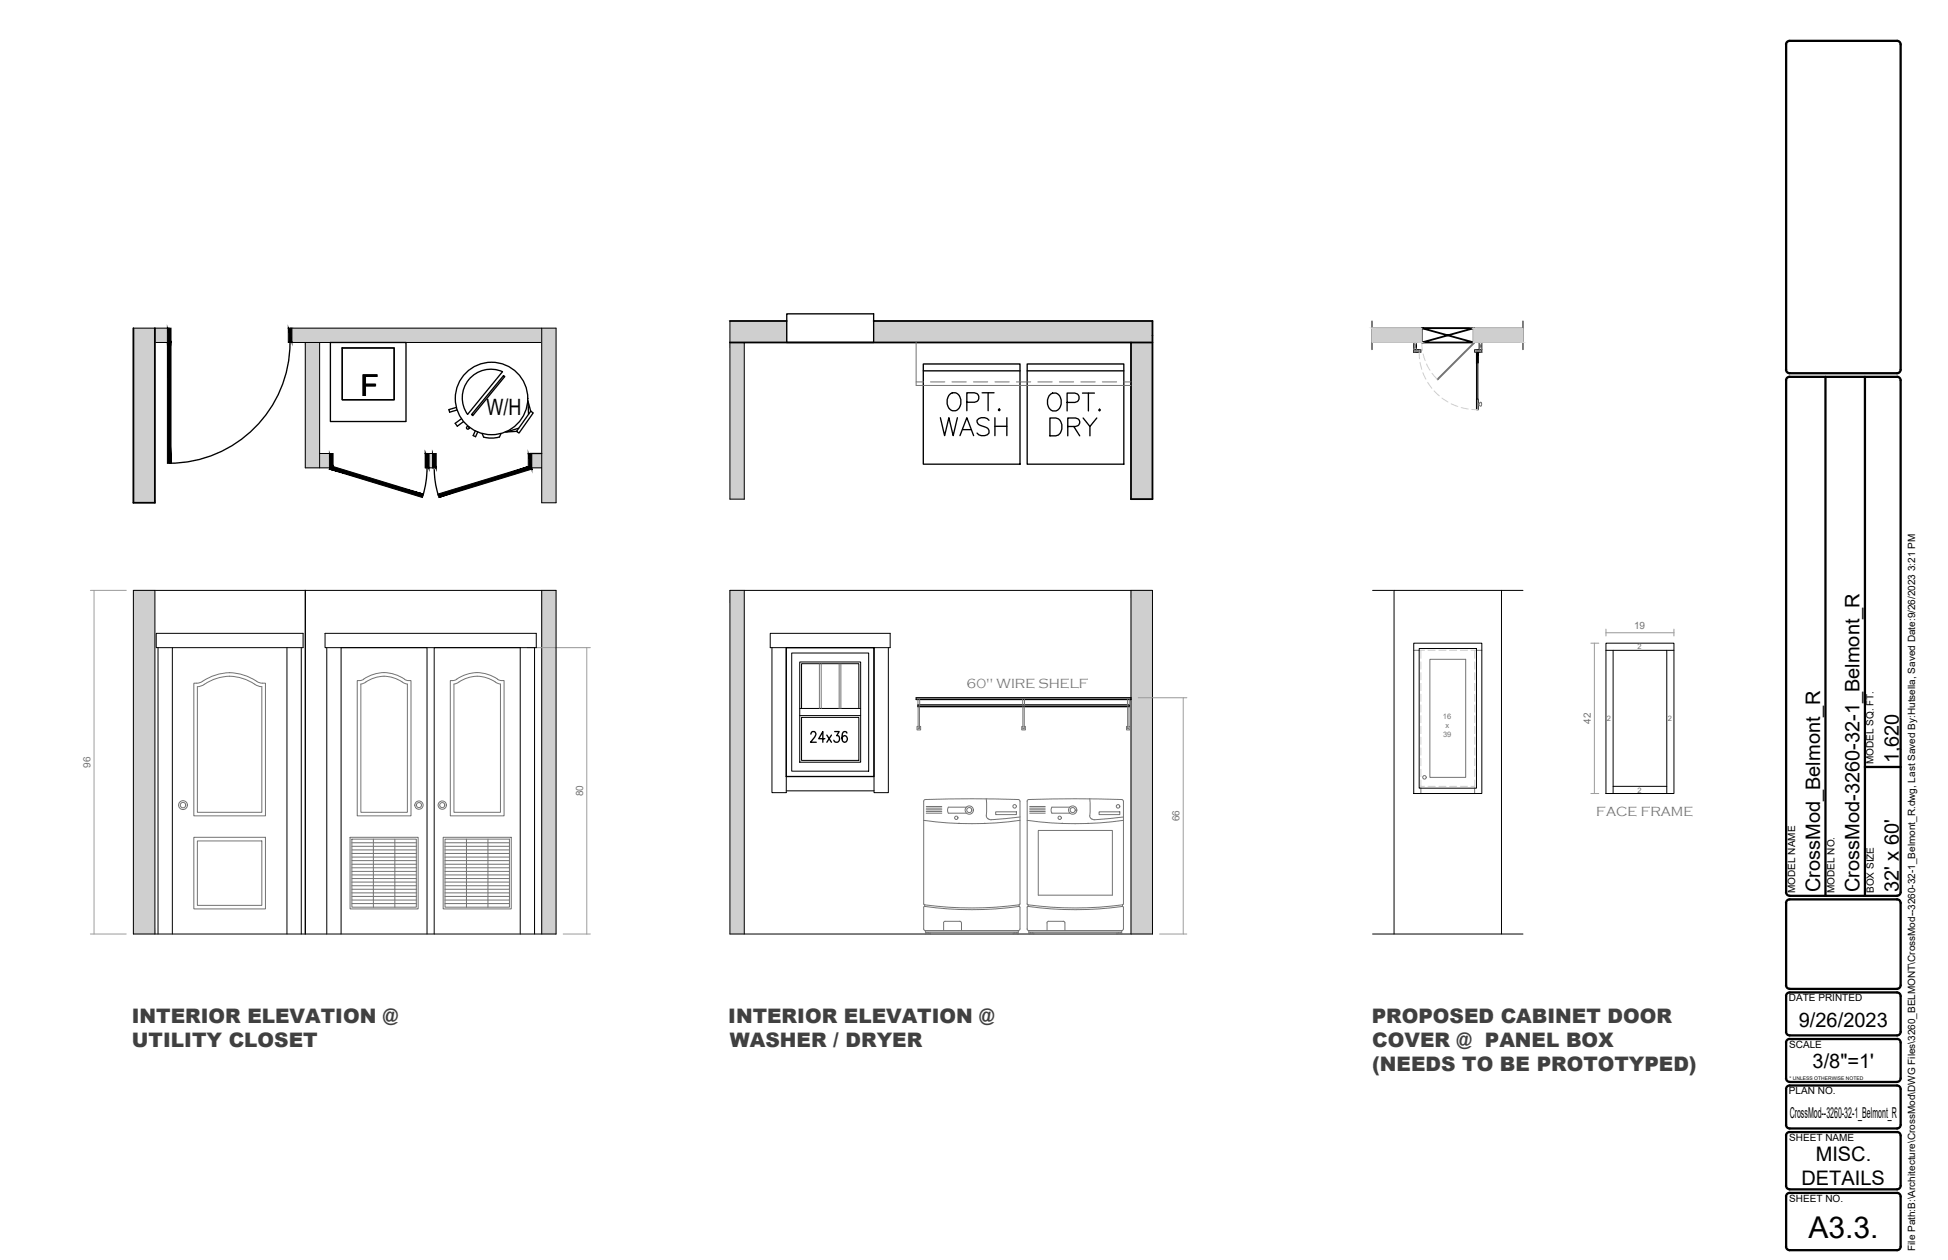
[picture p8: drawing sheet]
<svg xmlns="http://www.w3.org/2000/svg" width="432mm" height="279mm" viewBox="0 0 432 279" stroke-linecap="round" stroke-linejoin="round" font-family="sans-serif">
<!-- layer: ELEV1 -->
<g fill="#cfcfcf" stroke="#cfcfcf" stroke-width=".22">
<path d="M34.3 72.8l3.2 3.1v-3.1zM34.3 72.8l3.2 3.1h-3.2z"/>
<path d="M64.3 72.8l55.8 3.1v-3.1zM64.3 72.8l55.8 3.1h-55.8z"/>
<path d="M67.7 75.9l3.1 27.8v-27.8zM67.7 75.9l3.1 27.8h-3.1z"/>
<path d="M29.6 72.8l4.7 38.7v-38.7zM29.6 72.8l4.7 38.7h-4.7z"/>
<path d="M120.1 72.8l3.2 38.7v-38.7zM120.1 72.8l3.2 38.7h-3.2z"/>
<path d="M117.5 100.6l2.6 3.1v-3.1zM117.5 100.6l2.6 3.1h-2.6z"/>
<path d="M70.8 100.6l2.6 3.1v-3.1zM70.8 100.6l2.6 3.1h-2.6z"/>
<path d="M94.7 100.6l1.5 3.1v-3.1zM94.7 100.6l1.5 3.1h-1.5z"/>
<path d="M29.6 130.9l4.7 76.2v-76.2zM29.6 130.9l4.7 76.2h-4.7z"/>
<path d="M120.1 130.9l3.2 76.2v-76.2zM120.1 130.9l3.2 76.2h-3.2z"/>
<path d="M193.7 71.2l61.8 3.2v-3.2zM193.7 71.2l61.8 3.2h-61.8z"/>
<path d="M193.7 74.4l61.8 1.5v-1.5zM193.7 74.4l61.8 1.5h-61.8z"/>
<path d="M161.8 75.9l3.2 34.8v-34.8zM161.8 75.9l3.2 34.8h-3.2z"/>
<path d="M250.7 75.9l4.8 34.8v-34.8zM250.7 75.9l4.8 34.8h-4.8z"/>
<path d="M161.8 71.2l12.6 4.7v-4.7zM161.8 71.2l12.6 4.7h-12.6z"/>
<path d="M250.7 130.9l4.8 76.2v-76.2zM250.7 130.9l4.8 76.2h-4.8z"/>
<path d="M161.8 130.9l3.2 76.2v-76.2zM161.8 130.9l3.2 76.2h-3.2z"/>
<path d="M304.1 72.8l11.1 3.1v-3.1zM304.1 72.8l11.1 3.1h-11.1z"/>
<path d="M326.5 72.8l11.1 3.1v-3.1zM326.5 72.8l11.1 3.1h-11.1z"/>
</g>
<!-- layer: IP -->
<g fill="none" stroke="#000" stroke-width=".22">
<path d="M29.6 72.8h7.9M34.3 75.9h3.2M64.3 75.9h55.8M64.3 72.8h59v38.7h-3.2v-38.7M67.7 75.9v27.8h5.7M70.8 75.9v27.8M161.8 71.2v39.5h3.2v-34.8M304.1 75.9h33.5M304.1 72.8h33.5M70.8 100.6h2.6M94.7 103.7h1.5M94.7 100.6h1.5"/>
<path d="M117.5 103.7h2.6"/>
</g>
<!-- layer: FPEW -->
<path d="M29.6 72.8v38.7h4.7v-38.7M161.8 75.9h93.7M161.8 71.2h12.6M193.7 71.2h61.8v39.5h-4.8v-34.8M315.2 72.8v3.1h11.5v-3.1h-11.5l11.5 3.1v-3.1l-11.5 3.1" fill="none" stroke="#000" stroke-width=".4"/>
<!-- layer: DR -->
<g fill="#000" stroke="#000" stroke-width=".22">
<path d="M37.1 72.8l.8 3.1v-3.1zM37.1 72.8l.8 3.1h-.8z"/>
<path d="M63.9 72.8l.8 3.1v-3.1zM63.9 72.8l.8 3.1h-.8z"/>
<path d="M37.1 75.9v26.8h.8zM37.1 75.9h.8v26.8z"/>
<path d="M73 104l20.6 6.3 .3-.7zM73 104l.8-.6 20.1 6.2zM73 100.6v3.4l.8-.6zM73 100.6h.8v2.8z"/>
<path d="M94.3 100.6l.8 3.1v-3.1zM94.3 100.6l.8 3.1h-.8z"/>
<path d="M94.3 100.6l.8 3.1v-3.1zM94.3 100.6l.8 3.1h-.8z"/>
<path d="M95.9 100.6l.7 3.1v-3.1zM95.9 100.6l.7 3.1h-.7z"/>
<path d="M95.9 100.6l.7 3.1v-3.1zM95.9 100.6l.7 3.1h-.7z"/>
<path d="M97.1 109.6l.2 .7 19.8-6.9zM97.3 110.3l19.8-6.9 .8 .6zM117.1 100.6v2.8l.8 .6zM117.1 100.6h.8v3.4z"/>
</g>
<path d="M64.3 75.9a26.8 26.8 0 0 1-26.8 26.8M174.4 69.6h19.3v6.3h-19.3zM94.7 103.7a21.2 21.2 0 0 1-1 6.2M96.2 103.7l.2 2.6 .8 3.6" fill="none" stroke="#000" stroke-width=".3"/>
<!-- layer: APP -->
<g fill="none" stroke="#000" stroke-width=".3">
<path d="M73.2 75.9h16.8v17.6h-16.8zM75.9 77.2h11.5v11.4h-11.5zM101.2 90.3l-1.7 .5 .2 .6 1.6-.5M102.3 92.9l-1.4 1 .5 .6 1.3-1M104.5 83.5a6.3 6.3 0 0 1 6.9-1.1l-7.8 9.5a6.3 6.3 0 0 1 .9-8.4zM105.3 95.6l-.4 1 .5 .2 .5-1M106.8 96.1l.4 .8M110.7 96.9l-1.8 .3-1.7-.3M111.1 96.1l-.4 .8M111.6 83.3l.3 .2-7.1 8.7-.3-.3zM114.5 95.7l-2.5 .1M115 95l-2.7 .8"/>
<path d="M117 88.8l.6 2.4M117.1 89l.1 2.9M117.6 91.2l.6 .4-3.2 4.4-.5-.3zM204.7 80.7h21.4v22.2h-21.4zM204.7 82.2h21.4M227.7 80.7h21.4v22.2h-21.4zM227.7 82.2h21.4M117.5 100.6h2.6M179.7 162.8l.4-.6h.4l.2 .3a.82 .82 0 0 1-.1 1l-.9 1.1h1.2M182.8 163.8h-1.3l.9-1.6v2.4M183.3 163l1 1.6M184.3 163l-1 1.6"/>
<path d="M185 162.2h1l-.5 .9a.7 .7 0 0 1 .5 1.1 .7 .7 0 0 1-1.2-.1M187.7 162.6l-.1-.3-.4-.1a1.25 1.25 0 0 0-.6 1.6l.1 .5a.53 .53 0 0 0 .5 .3 .53 .53 0 0 0 .5-.3 .67 .67 0 0 0 0-.9 .67 .67 0 0 0-.8-.2l-.3 .6"/>
<circle cx="103.7" cy="94.9" r=".31"/>
<circle cx="109" cy="88.4" r="8"/>
</g>
<!-- layer: ELEV2 -->
<g fill="none" stroke="#000" stroke-width=".22">
<path d="M313.4 75.9h.6v1.6h-.6zM313.4 77.5h1.6v.6h-1.6zM326.9 77.5h1.6v.6h-1.6zM327.3 78.1h.4v2.4h-.4zM327.9 75.9h.6v1.6h-.6zM327.3 88.5h.4v2.3h-.4zM327.3 80.5v8M327.5 80.5v8M29.6 130.9h93.7v76.2h-93.7zM34.3 130.9v76.2M120.1 130.9v76.2M161.8 130.9h93.7v76.2h-93.7z"/>
<path d="M165 130.9v76.2M250.7 130.9v76.2M34.6 140.4h32.6v3.2h-32.6zM35 143.6v63.5M38.2 143.6v63.5M63.6 143.6v63.5M66.8 143.6v63.5M72.1 140.4h46.8v3.2h-46.8zM72.4 143.6v63.5M118.5 143.6v63.5M170.7 140.4h26.6v3.2h-26.6zM171.1 143.6v32.2h3.2v-32.2"/>
<path d="M193.7 143.6v32.2h3.2v-32.2M313.4 142.6h15.1v33.4h-15.1zM314.6 143.8h12.7v31h-12.7zM356 142.6h15.1v33.4h-15.1zM356 144.2h15.1M357.6 144.2v31.8M369.5 144.2v31.8M174.3 175.4h19.4M357.6 174.4h11.9M75.6 207.1v-63.5h19.1v63.5M96.2 207.1v-63.5h19.1v63.5"/>
</g>
<!-- layer: cabinet -->
<g fill="none" stroke="#999" stroke-width=".22">
<path d="M20 130.9h8M20.8 130.9v76.2M356 139.5v1.5M371.1 139.5v1.5M116.9 143.6h14M130.1 143.6v63.5M252.3 154.7h10.8M262.3 154.7v52.4M352.6 142.6h1.8M353.4 142.6v33.4M356 140.3h15.1M352.6 176h1.8"/>
<path d="M20 207.1h8M124.8 207.1h6.1M257 207.1h6.1"/>
</g>
<!-- layer: ELEV3 -->
<path d="M67.7 130.9v76.2" fill="none" stroke="#000" stroke-width=".3"/>
<!-- layer: ELEV1 -->
<g fill="none" stroke="#737373" stroke-width=".22">
<path d="M313.4 75.9l.6 1.6M314 75.9l-.6 1.6 1.6 .6M315 77.5l-1.6 .6M326.7 75.9l.1 .2-8.1 8.1-.1-.1zM326.9 77.5l1.6 .6M327.9 75.9l.6 1.6-1.6 .6M328.5 75.9l-.6 1.6M327.7 89.5l.4-.3a.41 .41 0 0 1 .3 .4 .41 .41 0 0 1-.3 .4l-.4-.2zM327.7 80.5v8M45.3 151.7l-.7 .4-.9 .2M50.9 149.2a12.6 12.6 0 0 1 6.6 2.2l1.3 .1v29.4h-15.8v-29.4l1.3-.1a12.6 12.6 0 0 1 6.6-2.2M50.9 149.9a10.4 10.4 0 0 1 5.5 1.8"/>
<path d="M50.9 149.9a10.4 10.4 0 0 0-5.5 1.8M56.4 151.7l.8 .4 .8 .2v27.8h-14.2v-27.8M80 151.7l.6-.2a7.4 7.4 0 0 1 9.1 0l.6 .2M80 151.7v28.4h10.3v-28.4M80.6 150.6a7.8 7.8 0 0 1 9 0M80.6 150.6l-.7 .3h-.7v30h11.9v-30h-.8l-.7-.3M100.6 151.7v28.4h10.3v-28.4M101.3 150.6a7.8 7.8 0 0 1 9 0M101.3 150.6l-.7 .3h-.8v30h11.9v-30h-.7l-.7-.3M109.8 151.2a7.3 7.3 0 0 0-8.6 .3l-.6 .2M109.8 151.2l1.1 .5M181.6 147.2v9.9"/>
<path d="M182 147.2v9.9M186 147.2v9.9M186.4 147.2v9.9M316.9 146.2h8v26.2h-8zM43 185.7h15.8v15.8h-15.8zM43.8 186.5h14.2v14.3h-14.2zM77.6 185.7h15.1v15.8h-15.1zM78 186.1h14.3v15.1h-14.3zM78 186.9h14.3M78 187.7h14.3M78 188.5h14.3M78 189.3h14.3"/>
<path d="M78 190.1h14.3M78 190.8h14.3M78 191.6h14.3M78 192.4h14.3M78 193.2h14.3M78 194h14.3M78 194.8h14.3M78 195.6h14.3M78 196.4h14.3M78 197.2h14.3M78 198h14.3M78 198.8h14.3"/>
<path d="M78 199.6h14.3M82.8 186.1v15.1M87.5 186.1v15.1M98.2 185.7h15.1v15.8h-15.1zM98.6 186.1h14.3v15.1h-14.3zM98.6 186.9h14.3M98.6 187.7h14.3M98.6 188.5h14.3M98.6 189.3h14.3M98.6 190.1h14.3M98.6 190.8h14.3M98.6 191.6h14.3"/>
<path d="M98.6 192.4h14.3M98.6 193.2h14.3M98.6 194h14.3M98.6 194.8h14.3M98.6 195.6h14.3M98.6 196.4h14.3M98.6 197.2h14.3M98.6 198h14.3M98.6 198.8h14.3M98.6 199.6h14.3M103.4 186.1v15.1M108.2 186.1v15.1"/>
<path d="M78 200.4h14.3M98.6 200.4h14.3"/>
<circle cx="40.6" cy="178.5" r=".98"/>
<circle cx="40.6" cy="178.5" r=".6"/>
<circle cx="92.9" cy="178.5" r=".56"/>
<circle cx="92.9" cy="178.5" r=".92"/>
<circle cx="98" cy="178.5" r=".92"/>
<circle cx="98" cy="178.5" r=".56"/>
</g>
<!-- layer: CAB -->
<path d="M203.1 75.9v9.6h47.6M203.1 84.7h1.6M206.2 84.7h3.2M225.3 84.7h3.2M249.1 84.7h1.6M313.4 144.2h1.2M327.3 144.2h1.2M315 174.8v1.2M326.9 174.8v1.2" fill="none" stroke="#737373" stroke-width=".22"/>
<!-- layer: cabinet -->
<g fill="none" stroke="#737373" stroke-width=".22">
<path d="M205.1 177.3l-.4 .4v22.7l.2 .2M205.1 177.3a277.5 277.5 0 0 1 20.8 0l.2 .4v22.7l-.2 .2M205.3 178.8h3.5M205.3 179.2h3.5M205.3 179.6h3.5M205.3 179.9h3.5M214.2 179h-4a1.3 1.3 0 0 0 0 1.3h4M218.6 177.1l.1 2.6a2.07 2.07 0 0 0 .2 1.8l.8 .3 6.4-.6M227.7 177.7l.3-.4a277.5 277.5 0 0 1 20.8 0l.2 .4M227.7 177.7v22.7M228.2 178.8h3.5M228.2 179.2h3.5"/>
<path d="M228.2 179.6h3.5M228.2 179.9h3.5M237.1 179h-3.9a1.3 1.3 0 0 0 0 1.3h4M241.6 177.1v3.8l.2 .6 .2 .1 .6 .2 6.4-.6M249 177.7v22.7M204.7 181.9a77.3 77.3 0 0 0 21.4 0M205.3 180.3h3.5M212.7 182.5l-.3 .1M218.2 182.5l.2 .1M220.7 180h4.6v.6h-4.6zM227.7 181.9a77.2 77.2 0 0 0 21.3 0M228.2 180.3h3.5"/>
<path d="M230.1 184.2h16.5v14.3h-16.5zM235.6 182.5l-.3 .1M241.1 182.5l.2 .1M243.6 180h4.6v.6h-4.6zM204.7 201.2v4.8l.4 .4M204.9 200.6a79.4 79.4 0 0 0 21 0M205 201l-.3 .2M205 200.6v.4a76.3 76.3 0 0 0 20.9 0M205.1 206.4h20.6v.3h-20.6zM205.5 206.7v.2h-.4v.2h1.1v-.2h-.3v-.2M209.2 204.7v1.7M209.5 204.3l-.4 .3"/>
<path d="M209.5 204.3h3.2M212.7 204.3l.4 .3v1.8M225 206.7v.2h-.4v.2h1.1v-.2h-.3v-.2M225.9 201l.2 .2M225.9 200.6v.4M226.1 201.2v4.8l-.4 .4M227.7 200.4l.1 .2M227.7 206l.3 .4M227.7 201.2v4.8M227.8 200.6a79.4 79.4 0 0 0 21.1 0M227.9 201l-.2 .2M227.9 200.6v.4a76.3 76.3 0 0 0 20.9 0"/>
<path d="M228 206.4h20.6M228 206.4v.3h20.6v-.3M228.4 206.7v.2h-.4v.2h1.2v-.2h-.4v-.2M232.4 204.3l-.3 .3v1.8M232.5 204.3h3.2M235.7 204.3l.4 .3v1.8M247.9 206.7v.2h-.4v.2h1.1v-.2h-.3v-.2M248.8 201l.2 .2M248.8 200.6v.4M249 200.4l-.1 .2M249 206l-.4 .4M249 201.2v4.8"/>
<circle cx="214.9" cy="179.6" r=".92"/>
<circle cx="214.9" cy="179.6" r=".56"/>
<circle cx="224.9" cy="178.8" r=".39"/>
<circle cx="237.8" cy="179.6" r=".92"/>
<circle cx="237.8" cy="179.6" r=".56"/>
<circle cx="247.8" cy="178.8" r=".39"/>
<circle cx="212" cy="181.3" r=".37"/>
<circle cx="234.9" cy="181.3" r=".37"/>
</g>
<path d="M203.1 154.7h47.6M203.1 155.1h47.6M203.5 156.3h46.8v.4h-46.8z" fill="none" stroke="#000" stroke-width=".3"/>
<!-- layer: FPEW -->
<g fill="none" stroke="#737373" stroke-width=".22">
<path d="M203.5 155.1v1.2M203.5 156.7v4.8M203.8 156.7v4.8l-.1 .1-.2-.1M203.9 155.1v1.2M226.7 155.1v1.2M226.7 156.7v4.8M227 156.7v4.8l-.1 .1-.2-.1M227.1 155.1v1.2M249.9 155.1v1.2M250 156.7v4.8M250.3 156.7v4.8l-.2 .1-.2-.1M250.3 155.1v1.2"/>
<path d="M203.5 161.1h-.2v.8h.8v-.8h-.3M226.7 161.1h-.2v.8h.8v-.8h-.3M250 161.1h-.3v.8h.8v-.8h-.2"/>
</g>
<!-- layer: SALESLIT -->
<path d="M304.1 71.2v6.3M337.6 71.2v6.3M175.5 144.8h17.1v26.2h-17.1zM177.3 146.8h13.5v22.2h-13.5zM177.3 158.7h13.5M177.3 157.1h13.5M177.7 157.1v-9.9h12.7v9.9M177.7 159.1h12.7v9.5h-12.7zM203.1 154.7v.4M250.7 154.7v.4" fill="none" stroke="#000" stroke-width=".22"/>
<path d="M174.3 143.6h19.4v28.6h-19.4z" fill="none" stroke="#000" stroke-width=".3"/>
<!-- layer: ELEV1 -->
<g fill="none" stroke="#cfcfcf" stroke-width=".22">
<path d="M314.6 78.1l.1 1.5M315.2 75.9l.1 1.8M315.4 78.5l.5 1.5M314.8 80.4l.4 1.5M315.4 82.7l.7 1.4M316.2 80.7l.8 1.4M316.5 84.8l.9 1.3M317.4 82.8l1.2 1.3M317.9 86.7l1.1 1.1M319.6 88.3l1.4 .9M321.7 89.5l1.4 .6M323.9 90.4l1.5 .3"/>
<path d="M326.2 90.8h1.5M314.6 144.2h1.2M315 144.2v1.8M315 146.8v1.6M315 149.2v1.5M315 151.6v1.5M315 153.9v1.6M315 156.3v1.6M315 158.7v1.6M316.5 144.2h1.6M318.9 144.2h1.6M321.3 144.2h1.6"/>
<path d="M323.7 144.2h1.6M326.1 144.2h1.2M326.9 144.2v1.8M326.9 146.8v1.6M326.9 149.2v1.5M326.9 151.6v1.5M326.9 153.9v1.6M326.9 156.3v1.6M326.9 158.7v1.6M315 174.4h.8M315 161.1v1.6M315 163.4v1.6"/>
<path d="M315 165.8v1.6M315 168.2v1.6M315 170.6v1.6M315 173v1.8M316.5 174.4h1.6M318.9 174.4h1.6M321.3 174.4h1.6M323.7 174.4h1.6M326.1 174.4h.8M326.9 161.1v1.6M326.9 163.4v1.6M326.9 165.8v1.6"/>
<path d="M326.9 168.2v1.6M326.9 170.6v1.6M326.9 173v1.8"/>
</g>
<!-- layer: elevation -->
<circle cx="315.8" cy="172.4" r=".39" fill="none" stroke="#737373" stroke-width=".22"/>
<!-- layer: SALESLIT -->
<path d="M327.3 88.5v2.3l.4-2.3zM327.7 88.5v2.3h-.4z" fill="#cfcfcf" stroke="#cfcfcf" stroke-width=".22"/>
<path d="M327.3 78.1v2.4l.4-2.4zM327.7 78.1v2.4h-.4z" fill="#000" stroke="#000" stroke-width=".22"/>
<!-- layer: cabinet -->
<path d="M304.2 130.9h33.4M309 130.9v76.2M332.8 130.9v76.2M304.2 207.1h33.4" fill="none" stroke="#000" stroke-width=".22"/>
<!-- layer: BOR -->
<g fill="none" stroke="#000" stroke-width=".51">
<path d="M395.9 9.9a.79 .79 0 0 1 .8-.8h23.8a.79 .79 0 0 1 .8 .8v72.1a.79 .79 0 0 1-.8 .8h-23.8a.79 .79 0 0 1-.8-.8M395.9 9.9v72.1M395.9 84.3a.76 .76 0 0 1 .8-.7l23.8-.1a.79 .79 0 0 1 .8 .8v113.5a.79 .79 0 0 1-.8 .8M395.9 84.3v113.5M404.6 83.6v115M413.4 83.6v115M413.4 170.1h7.9M395.9 197.8a.79 .79 0 0 0 .8 .8M396.7 198.6h23.8M395.9 218.5a.83 .83 0 0 0 .8 .8h23.8a.79 .79 0 0 0 .8-.8M395.9 200.2a.79 .79 0 0 1 .8-.8h23.8a.79 .79 0 0 1 .8 .8v18.3M395.9 200.2v18.3"/>
<path d="M395.9 220.9a.79 .79 0 0 1 .8-.8h23.8a.79 .79 0 0 1 .8 .8v7.9a.79 .79 0 0 1-.8 .8h-23.8a.79 .79 0 0 1-.8-.8M395.9 239.1a.79 .79 0 0 0 .8 .8M395.9 220.9v7.9M395.9 231.2v7.9M396.7 230.4a.79 .79 0 0 0-.8 .8M396.7 230.4h23.8M396.7 239.9h23.8M420.5 230.4a.79 .79 0 0 1 .8 .8v7.9a.79 .79 0 0 1-.8 .8M395.9 251.8a.76 .76 0 0 1 .8-.8h23.8a.79 .79 0 0 1 .8 .8v11.1a.79 .79 0 0 1-.8 .8h-23.8a.83 .83 0 0 1-.8-.8M395.9 241.5a.79 .79 0 0 1 .8-.8h23.8a.79 .79 0 0 1 .8 .8v7.9a.79 .79 0 0 1-.8 .8h-23.8a.79 .79 0 0 1-.8-.8M395.9 241.5v7.9M395.9 251.8v11.1"/>
<path d="M395.9 265.3a.79 .79 0 0 1 .8-.8h23.8a.79 .79 0 0 1 .8 .8v11.1a.79 .79 0 0 1-.8 .8h-23.8a.79 .79 0 0 1-.8-.8M395.9 265.3v11.1"/>
</g>
<text font-size="7.9" fill="#737373" x="209.2" y="92.4">OPT.</text>
<text font-size="7.5" fill="#737373" x="231.4" y="92.4">OPT.</text>
<g font-size="7.5">
<text x="207.4" y="97.7">WASH</text>
<text x="231.8" y="97.7">DRY</text>
</g>
<g font-size="6.7">
<text x="79.9" y="87.9">F</text>
<text x="400.9" y="274.4">A3.3.</text>
</g>
<text font-size="5" x="107.8" y="92">W/H</text>
<g font-size="4.4">
<text x="420.9" y="169.3" transform="rotate(-90 420.9 169.3)">1,620</text>
<text x="403.5" y="197.8" transform="rotate(-90 403.5 197.8)">CrossMod_Belmont_R</text>
<text x="412.2" y="197.8" transform="rotate(-90 412.2 197.8)">CrossMod-3260-32-1_Belmont_R</text>
<text x="420.9" y="197.8" transform="rotate(-90 420.9 197.8)">32' x 60'</text>
<text x="398.7" y="227.6">9/26/2023</text>
<text x="401.8" y="236.7">3/8&quot;=1'</text>
<text x="402.5" y="257.5">MISC.</text>
<text x="399.3" y="262.8">DETAILS</text>
</g>
<g font-size="4.4" fill="#404040">
<text x="29.2" y="226.8">INTERIOR ELEVATION @</text>
<text x="161.4" y="226.8">INTERIOR ELEVATION @</text>
<text x="304.1" y="226.8">PROPOSED CABINET DOOR</text>
<text x="29.3" y="232.2">UTILITY CLOSET</text>
<text x="161.8" y="232.2">WASHER / DRYER</text>
<text x="304.2" y="232.2">COVER @ PANEL BOX</text>
<text x="304.2" y="237.5">(NEEDS TO BE PROTOTYPED)</text>
</g>
<text font-size="3.3" x="396.7" y="247.9">CrossMod--3260-32-1_Belmont_R</text>
<g font-size="3" fill="#737373">
<text x="214.2" y="152.6">60&quot; WIRE SHELF</text>
<text x="353.8" y="181">FACE FRAME</text>
</g>
<g font-size="2.2" fill="#737373">
<text x="362.2" y="139.5">19</text>
<text x="352.6" y="160.5" transform="rotate(-90 352.6 160.5)">42</text>
<text x="20" y="170.2" transform="rotate(-90 20 170.2)">96</text>
<text x="129.2" y="176.6" transform="rotate(-90 129.2 176.6)">80</text>
<text x="261.5" y="182.1" transform="rotate(-90 261.5 182.1)">66</text>
</g>
<g font-size="2.2">
<text x="415.3" y="169.4" transform="rotate(-90 415.3 169.4)">MODEL SQ. FT.</text>
<text x="397.9" y="198" transform="rotate(-90 397.9 198)">MODEL NAME</text>
<text x="406.6" y="198" transform="rotate(-90 406.6 198)">MODEL NO.</text>
<text x="415.4" y="198" transform="rotate(-90 415.4 198)">BOX SIZE</text>
<text x="396.5" y="222.1">DATE PRINTED</text>
<text x="396.6" y="232.4">SCALE</text>
<text x="396.5" y="242.7">PLAN NO.</text>
<text x="396.6" y="253">SHEET NAME</text>
<text x="396.6" y="266.5">SHEET NO.</text>
<text x="424.5" y="277.4" transform="rotate(-90 424.5 277.4)">File Path:B:\Architecture\CrossMod\DWG Files\3260_BELMONT\CrossMod--3260-32-1_Belmont_R.dwg, Last Saved By:Hutsella, Saved Date:9/26/2023 3:21 PM</text>
</g>
<g font-size="1.7" fill="#737373">
<text x="363" y="144">2</text>
<text x="319.8" y="159.3">16</text>
<text x="320.4" y="161.3">x</text>
<text x="356.2" y="159.8">2</text>
<text x="369.7" y="159.8">2</text>
<text x="319.9" y="163.3">39</text>
<text x="363" y="175.7">2</text>
</g>
<text font-size="1.1" x="396.7" y="239.5">* UNLESS OTHERWISE NOTED</text>
</svg>
